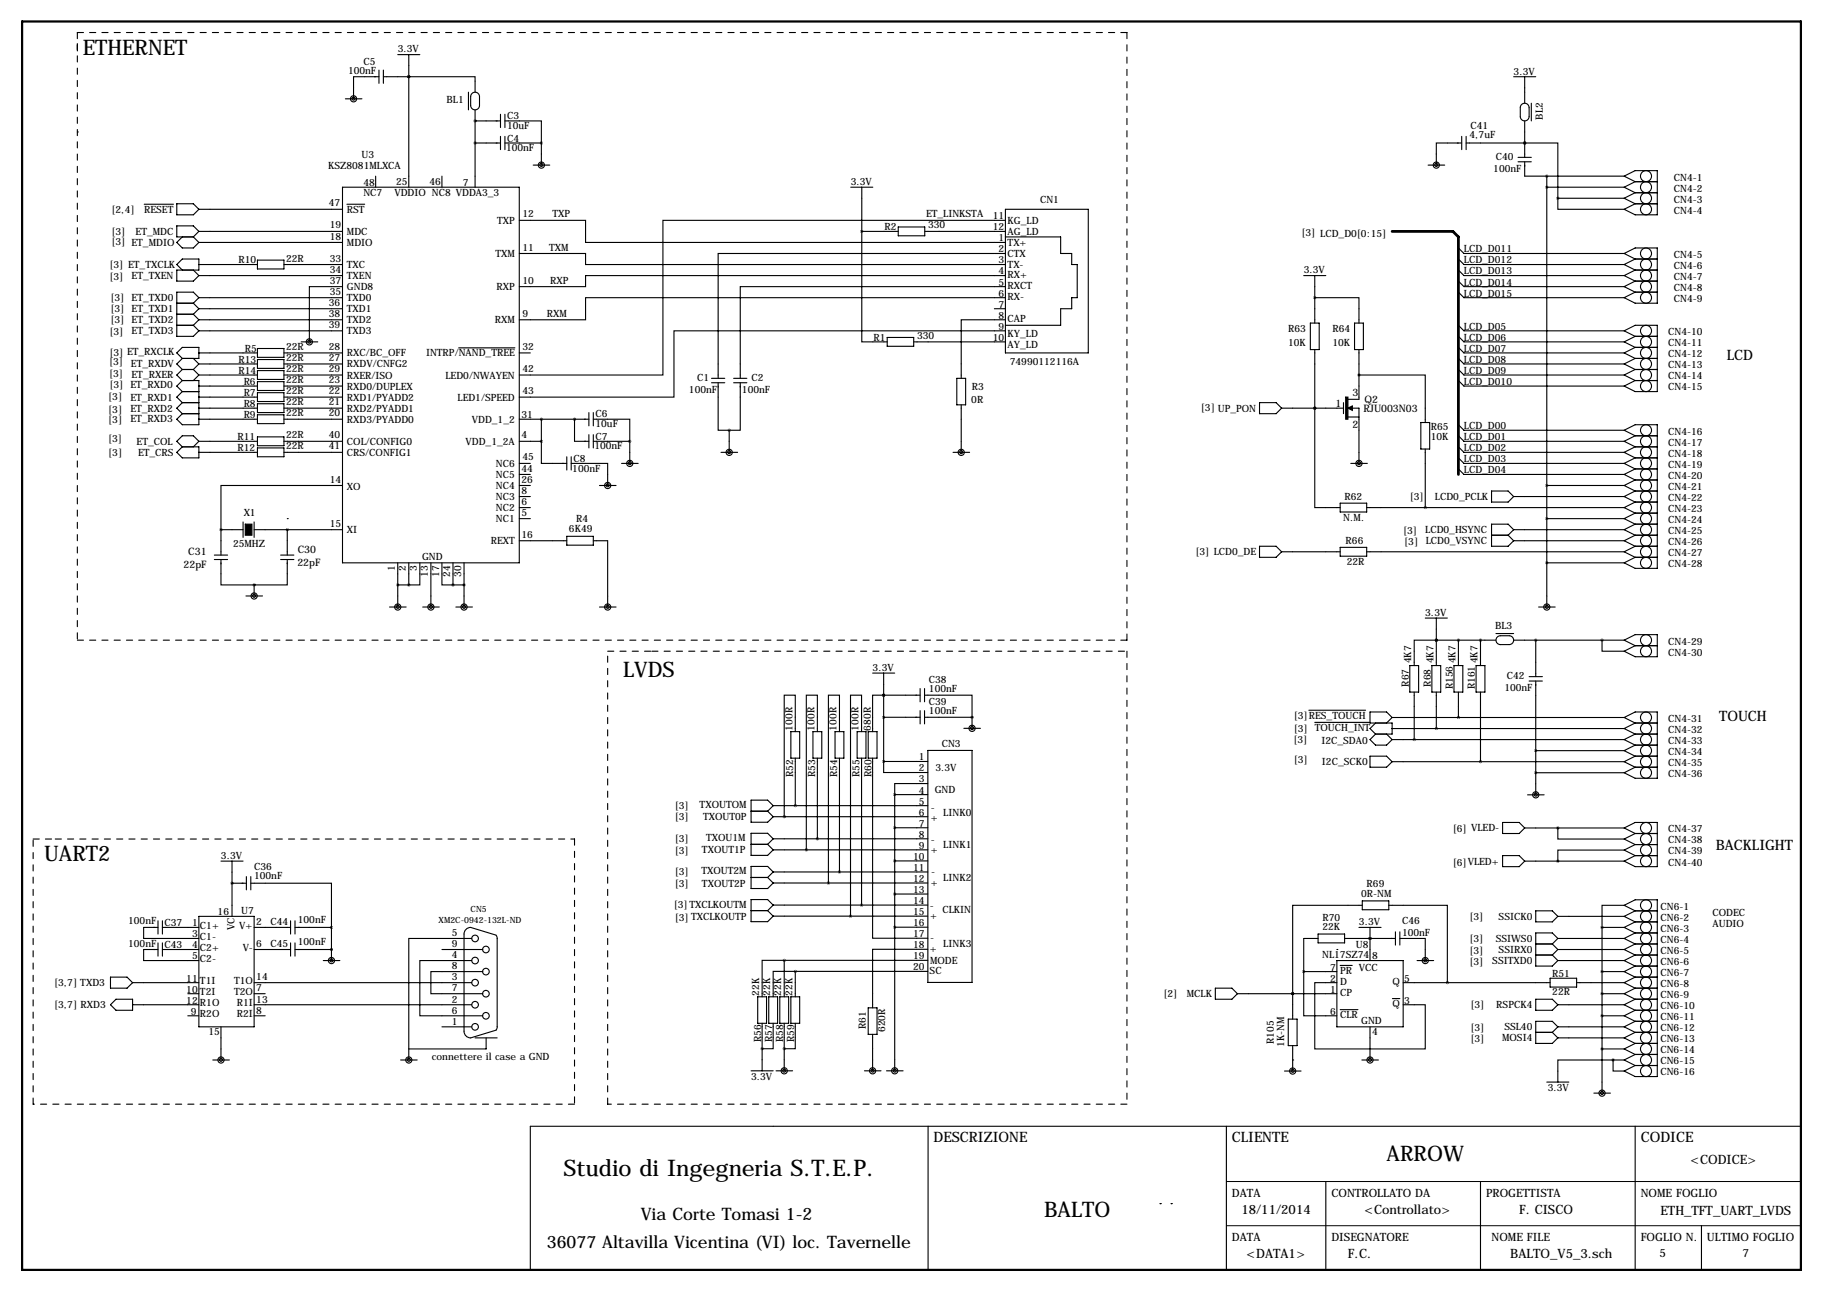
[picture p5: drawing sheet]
<svg xmlns="http://www.w3.org/2000/svg" width="419mm" height="297mm" viewBox="0 0 419 297" stroke-linecap="round" stroke-linejoin="round" font-family="sans-serif">
<g fill="none" stroke="#000" stroke-width=".25">
<path d="M87.1 17.6h-5.8v5.1M87.1 16.1v3.1M88.1 16.1v3.1M88.1 17.6h5.9M91.4 12.6h5.1M94 17.6h15.2v3.6M94 17.6h.1M94 12.6v30.4M348 17.6h5.1M350.5 17.6v6.1M17.8 30.3h.1M79.4 22.7h3.8"/>
<path d="M107.7 21.2v4.1M108.5 21.5a1.02 1.02 0 0 1 1.1-.2 1.02 1.02 0 0 1 .6 .9v2a1.02 1.02 0 0 1-1 1.1 1.02 1.02 0 0 1-1-1.1v-2zM109.2 27.8h.1M109.2 25.3v17.7M109.2 27.8h5.9M109.2 32.9h5.9M115.1 26.3v3M115.1 31.4v3M116.1 27.8h8.4v5.1M116.1 26.3v3M116.1 31.4v3M116.1 32.9h8.4"/>
<path d="M122.6 38h3.8M124.5 32.9v5.1M328.3 38h3.8M336 32.9h-5.8v5.1M336 31.4v3M337.1 32.9h13.4M337.1 31.4v3M349 36.2h3M349 37.2h3M349.8 24a1.02 1.02 0 0 1 1.1-.2 1.02 1.02 0 0 1 .6 1v2a1.02 1.02 0 0 1-1 1 1.02 1.02 0 0 1-1-1v-2zM350.5 32.9h7.6v12.7M350.5 32.9h.1"/>
<path d="M350.5 27.8v8.4M350.5 37.2v3.3h22.9M352 23.7v4.1M33.2 47h6.7M40.6 46.8h3.8l1.3 1.3-1.3 1.3h-3.8zM41.9 54.5l-1.3 1.2 1.3 1.3h2.5l1.3-1.3M44.4 54.5l1.3 1.2M45.7 55.7h33M45.7 53.2h33M45.7 48.1h33M45.7 53.2l-1.3-1.3h-3.8v2.6h3.8M45.7 53.2l-1.3 1.3"/>
<path d="M59.2 59.8h6.1v2h-6.1zM78.7 43h40.7v86.4h-40.7zM79.8 47h4M86.4 40.5v2.5M101.6 40.5v2.5M119.4 50.7h15.2v5h96.5M119.4 58.3h15.2v2.5h96.5M195.6 43h5.1M198.1 53.2v25.4h5.9M198.1 53.2h8.4M198.1 43v10.2M206.5 52.2h6.1v2h-6.1z"/>
<path d="M212.6 53.2h18.5M231.1 50.7h-78.7v35.5h-33M231.1 58.3h-66v28.7M231.1 48.1h19.1v33h-19.1zM231.1 54.5h12.7v3.8h2.6v2.5h1.2v7.6h-1.2v2.6h-2.6v3.8h-12.7M335.3 57l1.2 1.3h36.9M335.3 59.5l1.2 1.3h36.9M355.6 43h17.8M355.6 40.5v99.1M358.1 45.6v2.5h15.3M358.1 45.6h15.3M373.4 40.5l2.5-1.3h5.1v10.2h-5.1l-2.5-1.3"/>
<path d="M373.4 40.5l2.5 1.3M373.4 58.3l2.5-1.3h5.1v12.7h-5.1l-2.5-1.3M373.4 43l2.5 1.3M373.4 45.6l2.5 1.2M373.4 58.3l2.5 1.2M375.9 41.8h5.1M375.9 41.8l-2.5 1.2M375.9 44.3h5.1M375.9 44.3l-2.5 1.3M375.9 46.8h5.1M375.9 46.8l-2.5 1.3M375.9 59.5h5.1"/>
<path d="M375.9 59.5l-2.5 1.3M40.6 74.8h3.8M40.6 69.7h3.8M40.6 72.2h3.8M41.9 62.1l-1.3-1.3 1.3-1.3h3.8v2.6h-5.1v2.5h3.8l1.3-1.2M44.4 69.7l1.3 1.3M44.4 72.2l1.3 1.3M44.4 74.8l1.3 1.3M44.4 62.1l1.3 1.3M45.7 68.4h33M45.7 71h33M45.7 73.5h33"/>
<path d="M45.7 76.1h33M45.7 63.4h33M45.7 60.8h13.5M45.7 68.4l-1.3-1.2h-3.8v10.1h3.8l1.3-1.2M45.7 68.4l-1.3 1.3M45.7 71l-1.3 1.2M45.7 73.5l-1.3 1.3M65.3 60.8h13.4M69.2 78.6h3.9M78.7 65.9h-7.6v12.7M105.4 80h13M204 77.6h6.1v2h-6.1z"/>
<path d="M210.1 78.6h21M228.6 71h2.5M231.1 73.5h-10.1v13.5M231.1 65.9h-60.9v21.1M231.1 63.4h-96.5v2.5h-15.2M231.1 68.4h-96.5v5.1h-15.2M231.1 76.1h-76.2v15.2h-35.5M299.7 63.4h5.1M301.2 74.3h2.1v6.1h-2.1zM302.3 68.4h10.1v5.9M302.3 63.4v10.9M311.4 74.3h2v6.1h-2z"/>
<path d="M335.3 64.6l1.2 1.3h36.9M335.3 79.9l1.2 1.2h36.9M335.3 67.2l1.2 1.2h36.9M335.3 74.8l1.2 1.3h36.9M335.3 62.1l1.2 1.3h36.9M335.3 77.3l1.2 1.3h36.9M373.4 76.1l2.5-1.3h5.1v15.2h-5.1l-2.5-1.2M373.4 60.8l2.5 1.3M373.4 63.4l2.5 1.2M373.4 65.9l2.5 1.3M373.4 76.1l2.5 1.2M373.4 78.6l2.5 1.3"/>
<path d="M375.9 62.1h5.1M375.9 62.1l-2.5 1.3M375.9 64.6h5.1M375.9 64.6l-2.5 1.3M375.9 67.2h5.1M375.9 67.2l-2.5 1.2M375.9 77.3h5.1M375.9 77.3l-2.5 1.3M375.9 79.9h5.1M375.9 79.9l-2.5 1.2M40.6 81.1l1.3-1.2h3.8v2.5h-3.8zM41.9 84.9h2.5"/>
<path d="M41.9 87.5h3.8v10.1h-3.8l-1.3-1.2 1.3-1.3M41.9 90h3.8M41.9 87.5l-1.3 1.3 1.3 1.2M41.9 90l-1.3 1.3 1.3 1.3M41.9 92.6h3.8M41.9 92.6l-1.3 1.2 1.3 1.3M41.9 95.1h3.8M41.9 82.4l-1.3 1.3 1.3 1.2M41.9 84.9l-1.3 1.3 1.3 1.3M44.4 82.4l1.3 1.3M44.4 84.9l1.3 1.3M45.7 86.2h13.5"/>
<path d="M45.7 81.1h13.5M45.7 91.3h13.5M45.7 88.8h13.5M45.7 83.7h13.5M45.7 96.4h13.5M45.7 93.8h13.5M45.7 83.7l-1.3 1.2M45.7 86.2l-1.3 1.3M59.2 80.1h6.1v2.1h-6.1zM59.2 82.7h6.1v2h-6.1zM59.2 85.2h6.1v2h-6.1zM59.2 87.7h6.1v2.1h-6.1z"/>
<path d="M59.2 90.3h6.1v2h-6.1zM59.2 92.8h6.1v2.1h-6.1zM59.2 95.4h6.1v2h-6.1zM65.3 86.2h13.4M65.3 81.1h13.4M65.3 91.3h13.4M65.3 88.8h13.4M65.3 83.7h13.4M65.3 96.4h13.4M65.3 93.8h13.4M119.4 81.1h2.5M119.4 96.4h16"/>
<path d="M124.5 96.4v5.1M132.1 96.4h.1M132.1 96.4v5.1h3.3M135.4 94.9v3M135.4 99.9v3.1M136.4 96.4h8.4v5.1M136.4 94.9v3M136.4 99.9v3.1M163.6 87h3M163.6 88h3M165.1 88v10.9h2.5M167.6 98.9v5.1"/>
<path d="M168.7 87h3M168.7 88h3M170.2 88v10.9h-2.6M220 87h2v6.1h-2zM221 93.1v10.9M289.6 92.6h3.8l1.2 1.2-1.2 1.3h-3.8zM294.6 93.8h14.3M302.3 93.8h.1M302.3 93.8v22.9h5.8M302.3 80.4v13.4M308.9 92.6v2.5M309.9 93.8h2.5v12.7"/>
<path d="M309.9 95.9h2.5M312.4 86.2h15.3v10.9M312.4 80.4v11.4h-2.5M326.6 97.1h2.1v6.1h-2.1zM335.3 84.9l1.2 1.3h36.9M335.3 87.5l1.2 1.3h36.9M335.3 82.4l1.2 1.3h36.9M335.3 97.6l1.2 1.3h36.9M373.4 98.9l2.5-1.3h5.1v33.1h-5.1l-2.5-1.3M373.4 81.1l2.5 1.3M373.4 83.7l2.5 1.2M373.4 86.2l2.5 1.3"/>
<path d="M373.4 98.9l2.5 1.3M375.9 82.4h5.1M375.9 82.4l-2.5 1.3M375.9 84.9h5.1M375.9 84.9l-2.5 1.3M375.9 87.5h5.1M375.9 87.5l-2.5 1.3M40.6 104l1.3-1.3h3.8v2.6h-3.8zM45.7 104h13.5M45.7 101.5h13.5M45.7 101.5l-1.3-1.3h-2.5l-1.3 1.3 1.3 1.2M45.7 101.5l-1.3 1.2"/>
<path d="M59.2 100.4h6.1v2.1h-6.1zM59.2 103h6.1v2h-6.1zM65.3 104h13.4M65.3 101.5h13.4M66 119.2h.1M78.7 111.6h-27.9v10.2M119.4 111.6h2.5M119.4 109.1h2.5M119.4 101.5h5.1M119.4 106.5h2.5M119.4 114.2h2.5M119.4 116.7h2.5"/>
<path d="M119.4 119.2h2.5M124.5 101.5v5h5.8M130.3 105v3.1M131.3 106.5h8.4v5.1M131.3 105v3.1M136.4 101.5h8.4M137.8 111.6h3.8M142.9 106.5h3.8M144.8 101.5v5M165.8 104h3.8M219.1 104h3.8M308.1 115.7h6.1v2h-6.1z"/>
<path d="M310.5 106.5h3.9M314.2 116.7h59.2M327.7 103.2v13.5M335.3 102.7l1.2 1.3h36.9M335.3 107.8l1.2 1.3h36.9M335.3 100.2l1.2 1.3h36.9M335.3 105.3l1.2 1.2h36.9M342.9 112.9h3.8l1.3 1.3-1.3 1.2h-3.8zM348 114.2h25.4M355.6 111.6h17.8M355.6 119.2h17.8M373.4 101.5l2.5 1.2"/>
<path d="M373.4 104l2.5 1.3M373.4 106.5l2.5 1.3M373.4 109.1l2.5 1.2M373.4 111.6l2.5 1.3M373.4 114.2l2.5 1.2M373.4 116.7l2.5 1.3M373.4 119.2l2.5 1.3M375.9 100.2h5.1M375.9 100.2l-2.5 1.3M375.9 102.7h5.1M375.9 102.7l-2.5 1.3M375.9 105.3h5.1"/>
<path d="M375.9 105.3l-2.5 1.2M375.9 107.8h5.1M375.9 107.8l-2.5 1.3M375.9 110.3h5.1M375.9 110.3l-2.5 1.3M375.9 112.9h5.1M375.9 112.9l-2.5 1.3M375.9 115.4h5.1M375.9 115.4l-2.5 1.3M375.9 118h5.1M375.9 118l-2.5 1.2M49.3 127.6h3"/>
<path d="M49.3 128.6h3M50.8 128.6v5.9h7.6M50.8 121.8h5.1M50.8 121.8v5.8M55.9 120v3.6M56.5 137h3.9M58.4 134.5h.1M58.4 121.8h20.3M58.4 120v3.6M58.4 134.5v2.5M64.5 127.6h3.1M64.5 128.6h3.1"/>
<path d="M66 128.6v5.9h-7.6M66 121.8v5.8M89.6 139.6h3.8M91.4 129.4v10.2M91.4 134.5h2.6M94 129.4v5.1M96.5 129.4v5.1h-2.5M97.2 139.6h3.8M99.1 129.4v10.2M101.6 129.4v5.1h2.5M104.1 129.4v5.1M104.1 134.5h2.6"/>
<path d="M104.8 139.6h3.8M106.7 129.4v10.2M119.4 124.3h10.9M130.3 123.3h6.1v2h-6.1zM136.4 124.3h3.3v15.3M137.8 139.6h3.8M289.6 125.6h3.8l1.2 1.3-1.2 1.2h-3.8zM294.6 126.9h13.5M308.1 125.8h6.1v2.1h-6.1zM314.2 126.9h59.2M342.9 123h3.8M346.7 123l1.3 1.3"/>
<path d="M348 121.8h25.4M348 124.3h25.4M348 121.8l-1.3-1.3h-3.8v5.1h3.8l1.3-1.3M348 121.8l-1.3 1.2M353.7 139.6h3.8M355.6 129.4h17.8M373.4 121.8l2.5 1.2M373.4 124.3l2.5 1.3M373.4 126.9l2.5 1.2M375.9 120.5h5.1M375.9 120.5l-2.5 1.3M375.9 123h5.1"/>
<path d="M375.9 123l-2.5 1.3M375.9 125.6h5.1M375.9 125.6l-2.5 1.3M375.9 128.1h5.1M375.9 128.1l-2.5 1.3M200.6 154.7h5.1M203.1 159.8h-2.5v8.4M203.1 159.8h.1M203.1 159.8h8.4M203.1 154.7v20.4M211.5 158.3v3.1M212.5 159.8h11v5.1"/>
<path d="M212.5 158.3v3.1M324.1 153h2v6.1h-2zM325.1 159.1v10.9M327.7 142.1h5M329.2 153h2v6.1h-2zM330.2 147.2h-5.1v5.8M330.2 147.2h.1M330.2 147.2h13.7M330.2 142.1v10.9M330.2 159.1v8.4M334.3 153h2v6.1h-2zM335.3 147.2v5.8"/>
<path d="M335.3 159.1v5.9M339.3 153h2.1v6.1h-2.1zM340.4 147.2v5.8M340.4 159.1v16M343.9 145.7h4.1M344.2 146.5l.7-.3h2.1a1.02 1.02 0 0 1 1 1 1.02 1.02 0 0 1-1 1h-2.1a1.02 1.02 0 0 1-.9-.6 1.02 1.02 0 0 1 .2-1.1zM348 147.2h25.4M351.5 155.6h3.1M351.5 156.6h3.1M353.1 147.2v8.4M353.1 156.6v26.1M368.3 147.2v2.5h5.1"/>
<path d="M373.4 147.2l2.5-1.3h5.1v5.1h-5.1l-2.5-1.3M373.4 147.2l2.5 1.2M375.9 148.4h5.1M375.9 148.4l-2.5 1.3M181.8 168.2h2v6.1h-2zM182.8 168.2v-8.4h-2.5v28M182.8 174.3v10.9M186.9 168.2h2v6.1h-2zM187.9 168.2v-8.4h-2.5v35.6M187.9 174.3v18.5M192 168.2h2v6.1h-2zM193 168.2v-8.4h-2.6v43.2"/>
<path d="M193 174.3v26.2M197.1 168.2h2v6.1h-2zM198.1 168.2v-8.4h-2.6v50.8M198.1 174.3v33.8M199.6 168.2h2v6.1h-2zM200.6 174.3v41.4h12.7M203.1 175.1v2.5h10.2M203.1 175.1h10.2M203.1 164.9h8.4M211.5 163.4v3M212.5 163.4v3M212.5 164.9h11"/>
<path d="M213.3 172.5h10.2v53.4h-10.2zM221.6 167.4h3.8M223.5 164.9h.1M223.5 164.9v2.5M300.9 163.3h13M302.3 166.1h12.7M315 173.8h3.8l1.2 1.3-1.2 1.3h-3.8zM316.2 168.8l-1.2 1.2 1.2 1.3h2.6l1.2-1.3M316.2 166.2l-1.2 1.3 1.2 1.3M318.8 168.8l1.2 1.2M320 165l-1.2-1.3h-3.8v2.5h5v2.6h-3.8M320 165h53.4"/>
<path d="M320 165l-1.2 1.2M320 167.5h53.4M320 170h53.4M320 175.1h53.4M353.1 172.6h20.3M353.1 177.7h20.3M373.4 165l2.5-1.3h5.1v15.2h-5.1l-2.5-1.2M373.4 165l2.5 1.2M373.4 167.5l2.5 1.3M373.4 170l2.5 1.3M373.4 172.6l2.5 1.2M373.4 175.1l2.5 1.3"/>
<path d="M375.9 176.4h5.1M375.9 176.4l-2.5 1.3M375.9 166.2h5.1M375.9 166.2l-2.5 1.3M375.9 168.8h5.1M375.9 168.8l-2.5 1.2M375.9 171.3h5.1M375.9 171.3l-2.5 1.3M375.9 173.8h5.1M375.9 173.8l-2.5 1.3M50.8 198h5.1M53.3 198v12.7"/>
<path d="M172.7 186.5h3.8M172.7 194.1h3.8M176.5 186.5l1.2 1.3M176.5 194.1l1.2 1.3M177.7 185.2h35.6M177.7 187.8h35.6M177.7 192.8h35.6M177.7 195.4h35.6M177.7 185.2l-1.2 1.3M177.7 185.2l-1.2-1.2h-3.8v5h3.8l1.2-1.2M177.7 192.8l-1.2-1.2h-3.8v5.1h3.8l1.2-1.3M177.7 192.8l-1.2 1.3"/>
<path d="M180.3 187.8h.1M205.7 182.7h7.6M205.7 190.3h7.6M205.7 197.9h7.6M205.7 182.7v63.5M213.3 180.1h-7.6v2.6M345.4 189.1h3.8l1.3 1.3-1.3 1.2h-3.8zM345.4 196.7h3.8l1.3 1.3-1.3 1.2h-3.8zM350.5 190.4h22.9M350.5 198h22.9M351.2 182.7h3.8M358.1 190.4v2.5h15.3"/>
<path d="M373.4 195.4h-15.3v2.6M373.4 190.4l2.5-1.3h5.1v10.1h-5.1l-2.5-1.2M373.4 190.4l2.5 1.2M373.4 192.9l2.5 1.3M373.4 195.4l2.5 1.3M375.9 191.6h5.1M375.9 191.6l-2.5 1.3M375.9 194.2h5.1M375.9 194.2l-2.5 1.2M375.9 196.7h5.1M375.9 196.7l-2.5 1.3M36.3 213.2h-3.3v2.6h12.7"/>
<path d="M36.3 218.3h-3.3v2.5h12.7M36.3 211.7v3M36.3 216.8v3M37.3 213.2h8.4M37.3 218.3h8.4M37.3 211.7v3M37.3 216.8v3M45.7 210.7h12.7v25.4h-12.7zM53.3 203.1h.1M53.3 203.1h3.3M56.6 201.5v3.1M57.7 203.1h18.5v10.1"/>
<path d="M57.7 201.5v3.1M58.4 213.2h8.4M58.4 218.3h8.4M66.8 211.7v3M66.8 216.8v3M67.8 213.2h8.4M67.8 218.3h8.4M67.8 211.7v3M67.8 216.8v3M76.2 218.3h.1M76.2 213.2v7.6M101.6 218.3h9.4"/>
<path d="M108.5 215.8h-14.5v25.4M172.7 201.7h3.8M172.7 209.4h3.8M176.5 201.7l1.2 1.3M176.5 209.4l1.2 1.2M177.7 200.5h35.6M177.7 203h35.6M177.7 208.1h35.6M177.7 210.6h35.6M177.7 200.5l-1.2-1.3h-3.8v5.1h3.8l1.2-1.3M177.7 208.1l-1.2-1.3h-3.8v5.1h3.8l1.2-1.3M177.7 200.5l-1.2 1.2"/>
<path d="M177.7 208.1l-1.2 1.3M205.7 205.5h7.6M205.7 213.2h7.6M213.3 218.2h-12.7v13.5M303 215.8h-3.3v7.6M303 214.7h6.1v2.1h-6.1zM307.3 218.3h.1M309.1 215.8h11.7M312.4 213.2h5.1M313.2 208.1h-16v20.4M313.2 207.1h6.1v2.1h-6.1zM315 215.8h.1"/>
<path d="M315 213.2v7.6M319.3 208.1h13.4v17.8M320.8 214.2v3.1M321.8 215.8h5.9v5M321.8 214.2v3.1M353.1 209.4h3.8l1.2 1.3-1.2 1.2h-3.8zM353.1 217h3.8M353.1 219.6h3.8M356.9 217l1.2 1.3M356.9 219.6l1.2 1.2M358.1 215.8l-1.2-1.3h-3.8v7.6h3.8l1.2-1.3M358.1 210.7h15.3"/>
<path d="M358.1 215.8h15.3M358.1 218.3h15.3M358.1 215.8l-1.2 1.2M358.1 218.3l-1.2 1.3M368.3 213.2h5.1M368.3 213.2v38.1M373.4 208.1h-5.1v5.1M373.4 208.1l2.5-1.2h5.1v40.6h-5.1l-2.5-1.3M373.4 208.1l2.5 1.3M373.4 210.7l2.5 1.2M373.4 213.2l2.5 1.3M373.4 215.8l2.5 1.2"/>
<path d="M373.4 218.3l2.5 1.3M375.9 209.4h5.1M375.9 209.4l-2.5 1.3M375.9 211.9h5.1M375.9 211.9l-2.5 1.3M375.9 214.5h5.1M375.9 214.5l-2.5 1.3M375.9 217h5.1M375.9 217l-2.5 1.3M375.9 219.6h5.1M375.9 219.6l-2.5 1.2M25.4 224.6h3.8l1.3 1.3-1.3 1.3h-3.8z"/>
<path d="M26.7 229.7h3.8v2.6h-3.8l-1.3-1.3zM30.5 225.9h15.2M30.5 231h15.2M43.2 228.5h2.5M43.2 233.5h2.5M50.8 236.1v7.6M58.4 225.9h50.1M58.4 228.5h2.6M58.4 231h50.1M58.4 233.5h2.6M74.3 220.8h3.8M101.6 236.1h6.9"/>
<path d="M108.5 220.8h-12v12.7h14.5M109.2 238.6h5.1M111 223.4h-11.9v5.1h11.9M111.8 238.6v2.6h-17.8M114.3 236.1l-.3 .7-5.8 1.8a1.52 1.52 0 0 1-1.5-1.5v-22.4a1.52 1.52 0 0 1 1.5-1.5l5.8 1.8 .3 .5v20.6M174.2 229.2h2v6.1h-2zM175.2 235.3v10.9M176.7 229.2h2.1v6.1h-2.1zM177.7 235.3v5.8h-2.5M179.3 229.2h2v6.1h-2zM180.3 220.8h-5.1v8.4M180.3 220.8h33"/>
<path d="M180.3 220.8v8.4M180.3 235.3v10.9M181.8 229.2h2v6.1h-2zM182.8 223.3h-5.1v5.9M182.8 235.3v5.8h-2.5M182.8 223.3h30.5M182.8 223.3v5.9M199.6 231.7h2v6.1h-2zM200.6 237.8v8.4M279.4 227.2h3.8l1.3 1.3-1.3 1.2h-3.8zM284.5 228.5h22.8M296.2 234.3h2v6.1h-2z"/>
<path d="M297.2 228.5h.1M297.2 228.5v5.8M299.7 223.4v10.1h7.6M299.7 223.4h7.6M307.3 225.9h-5v15.3h25.4v-10.2h-5.1M307.3 220.8h15.3v15.3h-15.3zM308.1 222h2.8M308.1 232.1h4.1M315 236.1v7.6M320.1 229.6h1.7M322.6 225.9h33.8M325.8 220.8h3.8"/>
<path d="M353.1 229.7h3.8l1.2 1.3-1.2 1.3h-3.8zM353.1 237.3h3.8M356.4 224.9h6.1v2h-6.1zM356.9 237.3l1.2 1.3M358.1 238.6h15.3M358.1 220.8h15.3M358.1 236.1l-1.2-1.3h-3.8v5.1h3.8l1.2-1.3M358.1 236.1h15.3M358.1 231h15.3M358.1 236.1l-1.2 1.2M362.5 225.9h10.9M368.3 228.5h5.1"/>
<path d="M368.3 233.5h5.1M368.3 223.4h5.1M373.4 220.8l2.5 1.3M373.4 223.4l2.5 1.2M373.4 225.9l2.5 1.3M373.4 228.5l2.5 1.2M373.4 231l2.5 1.3M373.4 233.5l2.5 1.3M373.4 236.1l2.5 1.2M373.4 238.6l2.5 1.3M375.9 222.1h5.1M375.9 222.1l-2.5 1.3"/>
<path d="M375.9 224.6h5.1M375.9 224.6l-2.5 1.3M375.9 227.2h5.1M375.9 227.2l-2.5 1.3M375.9 229.7h5.1M375.9 229.7l-2.5 1.3M375.9 232.3h5.1M375.9 232.3l-2.5 1.2M375.9 234.8h5.1M375.9 234.8l-2.5 1.3M375.9 237.3h5.1M375.9 237.3l-2.5 1.3"/>
<path d="M375.9 239.9h5.1M375.9 239.9l-2.5 1.3M48.9 243.7h3.8M92.1 243.7h3.8M94 241.2v2.5M172.7 246.2h5M178.4 246.2h3.8M198.7 246.2h3.8M203.8 246.2h3.8M213.4 258.9v33.1M281.9 258.9v33.1M295.3 246.2h3.8"/>
<path d="M297.2 243.7h.1M297.2 240.4v5.8M313.1 243.7h3.8M355.6 248.8h5.1M366.4 251.3h3.8M368.3 241.2h5.1M370.8 243.7h-12.7v5.1M370.8 243.7v2.5h2.6M370.8 243.7h2.6M373.4 241.2l2.5 1.2M373.4 243.7l2.5 1.3M375.9 258.9v33.1"/>
<path d="M375.9 242.4h5.1M375.9 242.4l-2.5 1.3M375.9 245h5.1M375.9 245l-2.5 1.2M414 258.9h-292.1v33.1M266.7 276.7h.1M269.2 276.7h.1M304.8 271.6v20.4M340.4 271.6v20.4M391.2 281.8v10.2"/>
<circle cx="81.3" cy="22.7" r=".71"/>
<circle cx="81.3" cy="22.7" r=".36"/>
<circle cx="124.5" cy="38" r=".71"/>
<circle cx="124.5" cy="37.9" r=".36"/>
<circle cx="330.2" cy="38" r=".71"/>
<circle cx="330.2" cy="37.9" r=".36"/>
<circle cx="378.4" cy="45.6" r="1.27"/>
<circle cx="378.4" cy="58.3" r="1.27"/>
<circle cx="378.4" cy="48.1" r="1.27"/>
<circle cx="378.4" cy="40.5" r="1.27"/>
<circle cx="378.4" cy="43" r="1.27"/>
<circle cx="71.1" cy="78.6" r=".71"/>
<circle cx="71.1" cy="78.5" r=".36"/>
<circle cx="378.4" cy="60.8" r="1.27"/>
<circle cx="378.4" cy="76.1" r="1.27"/>
<circle cx="378.4" cy="63.4" r="1.27"/>
<circle cx="378.4" cy="65.9" r="1.27"/>
<circle cx="378.4" cy="78.6" r="1.27"/>
<circle cx="378.4" cy="68.4" r="1.27"/>
<circle cx="378.4" cy="86.2" r="1.27"/>
<circle cx="378.4" cy="98.9" r="1.27"/>
<circle cx="378.4" cy="83.7" r="1.27"/>
<circle cx="378.4" cy="88.8" r="1.27"/>
<circle cx="378.4" cy="81.1" r="1.27"/>
<circle cx="139.7" cy="111.6" r=".71"/>
<circle cx="139.7" cy="111.6" r=".36"/>
<circle cx="144.8" cy="106.5" r=".71"/>
<circle cx="144.8" cy="106.5" r=".36"/>
<circle cx="167.6" cy="104" r=".71"/>
<circle cx="167.6" cy="103.9" r=".36"/>
<circle cx="221" cy="104" r=".71"/>
<circle cx="221" cy="103.9" r=".36"/>
<circle cx="312.4" cy="106.5" r=".71"/>
<circle cx="312.4" cy="106.5" r=".36"/>
<circle cx="378.4" cy="109.1" r="1.27"/>
<circle cx="378.4" cy="111.6" r="1.27"/>
<circle cx="378.4" cy="119.2" r="1.27"/>
<circle cx="378.4" cy="114.2" r="1.27"/>
<circle cx="378.4" cy="104" r="1.27"/>
<circle cx="378.4" cy="101.5" r="1.27"/>
<circle cx="378.4" cy="116.7" r="1.27"/>
<circle cx="378.4" cy="106.5" r="1.27"/>
<circle cx="58.4" cy="137" r=".71"/>
<circle cx="58.4" cy="137" r=".36"/>
<circle cx="91.4" cy="139.6" r=".71"/>
<circle cx="91.4" cy="139.5" r=".36"/>
<circle cx="99.1" cy="139.6" r=".71"/>
<circle cx="99.1" cy="139.5" r=".36"/>
<circle cx="106.7" cy="139.6" r=".71"/>
<circle cx="106.7" cy="139.5" r=".36"/>
<circle cx="139.7" cy="139.6" r=".71"/>
<circle cx="139.7" cy="139.5" r=".36"/>
<circle cx="355.6" cy="139.6" r=".71"/>
<circle cx="355.6" cy="139.5" r=".36"/>
<circle cx="378.4" cy="126.9" r="1.27"/>
<circle cx="378.4" cy="124.3" r="1.27"/>
<circle cx="378.4" cy="121.8" r="1.27"/>
<circle cx="378.4" cy="129.4" r="1.27"/>
<circle cx="378.4" cy="149.7" r="1.27"/>
<circle cx="378.4" cy="147.2" r="1.27"/>
<circle cx="223.5" cy="167.4" r=".71"/>
<circle cx="223.5" cy="167.4" r=".36"/>
<circle cx="378.4" cy="177.7" r="1.27"/>
<circle cx="378.4" cy="165" r="1.27"/>
<circle cx="378.4" cy="170" r="1.27"/>
<circle cx="378.4" cy="175.1" r="1.27"/>
<circle cx="378.4" cy="172.6" r="1.27"/>
<circle cx="378.4" cy="167.5" r="1.27"/>
<circle cx="353.1" cy="182.7" r=".36"/>
<circle cx="353.1" cy="182.7" r=".71"/>
<circle cx="378.4" cy="190.4" r="1.27"/>
<circle cx="378.4" cy="195.4" r="1.27"/>
<circle cx="378.4" cy="198" r="1.27"/>
<circle cx="378.4" cy="192.9" r="1.27"/>
<circle cx="109.2" cy="215.8" r=".76"/>
<circle cx="111.7" cy="218.3" r=".76"/>
<circle cx="378.4" cy="208.1" r="1.27"/>
<circle cx="378.4" cy="215.8" r="1.27"/>
<circle cx="378.4" cy="218.3" r="1.27"/>
<circle cx="378.4" cy="210.7" r="1.27"/>
<circle cx="378.4" cy="213.2" r="1.27"/>
<circle cx="76.2" cy="220.8" r=".71"/>
<circle cx="76.2" cy="220.8" r=".36"/>
<circle cx="109.2" cy="231" r=".76"/>
<circle cx="109.2" cy="220.8" r=".76"/>
<circle cx="109.2" cy="236.1" r=".76"/>
<circle cx="109.2" cy="225.9" r=".76"/>
<circle cx="111.7" cy="233.5" r=".76"/>
<circle cx="111.7" cy="223.4" r=".76"/>
<circle cx="111.7" cy="228.5" r=".76"/>
<circle cx="327.7" cy="220.8" r=".71"/>
<circle cx="327.7" cy="220.8" r=".36"/>
<circle cx="378.4" cy="220.8" r="1.27"/>
<circle cx="378.4" cy="233.5" r="1.27"/>
<circle cx="378.4" cy="228.5" r="1.27"/>
<circle cx="378.4" cy="231" r="1.27"/>
<circle cx="378.4" cy="223.4" r="1.27"/>
<circle cx="378.4" cy="236.1" r="1.27"/>
<circle cx="378.4" cy="238.6" r="1.27"/>
<circle cx="378.4" cy="225.9" r="1.27"/>
<circle cx="50.8" cy="243.7" r=".71"/>
<circle cx="50.8" cy="243.6" r=".36"/>
<circle cx="94" cy="243.7" r=".71"/>
<circle cx="94" cy="243.6" r=".36"/>
<circle cx="180.3" cy="246.2" r=".71"/>
<circle cx="180.3" cy="246.1" r=".36"/>
<circle cx="200.6" cy="246.2" r=".71"/>
<circle cx="200.6" cy="246.1" r=".36"/>
<circle cx="205.7" cy="246.2" r=".71"/>
<circle cx="205.7" cy="246.1" r=".36"/>
<circle cx="297.2" cy="246.2" r=".71"/>
<circle cx="297.2" cy="246.2" r=".36"/>
<circle cx="315" cy="243.7" r=".71"/>
<circle cx="315" cy="243.6" r=".36"/>
<circle cx="368.3" cy="251.3" r=".71"/>
<circle cx="368.3" cy="251.3" r=".36"/>
<circle cx="378.4" cy="246.2" r="1.27"/>
<circle cx="378.4" cy="241.2" r="1.27"/>
<circle cx="378.4" cy="243.7" r="1.27"/>
</g>
<path d="M281.9 271.6h132.1M281.9 281.8h132.1" fill="none" stroke="#000" stroke-width=".23"/>
<path d="M5.1 4.9h408.9v287.1h-408.9z" fill="none" stroke="#000" stroke-width=".51"/>
<g fill="none" stroke="#000" stroke-width=".25" stroke-dasharray="1.4 1.4">
<path d="M17.8 10v137.2M17.8 7.5v5.1M259.1 7.5h-241.3M17.8 147.2h241.3M139.7 149.7h10.2M149.9 149.7h109.2M259.1 149.7v104.2M259.1 147.2v-139.7M7.6 192.9h5.1M12.7 192.9h119.4M132.1 192.9v61M7.6 253.9v-61"/>
<path d="M132.1 253.9h-124.5M139.7 253.9v-104.2M259.1 253.9h-119.4"/>
</g>
<path d="M309.4 91.3h.5v5.1h-.5zM309.9 93.8l1-.5v1zM56.4 120.5h1.5v2.5h-1.5z" fill="#000" stroke="#000" stroke-width=".25"/>
<path d="M167.6 98.9a.05 .05 0 0 0 .1 0 .05 .05 0 0 0-.1 0zM91.4 134.5a.05 .05 0 0 0 .1 0 .05 .05 0 0 0-.1 0zM104.1 134.5a.05 .05 0 0 0 .1 0 .05 .05 0 0 0-.1 0zM124.4 32.9a.05 .05 0 0 0 .1 0 .05 .05 0 0 0-.1 0zM124.4 96.4a.05 .05 0 0 0 .1 0 .05 .05 0 0 0-.1 0zM124.4 101.5a.05 .05 0 0 0 .1 0 .05 .05 0 0 0-.1 0zM182.8 185.2a.05 .05 0 0 0 .1 0 .05 .05 0 0 0-.1 0zM185.3 195.4a.05 .05 0 0 0 .1 0 .05 .05 0 0 0-.1 0zM190.4 203a.05 .05 0 0 0 .1 0 .05 .05 0 0 0-.1 0zM198 208.1a.05 .05 0 0 0 .1 0 .05 .05 0 0 0-.1 0zM195.5 210.6a.05 .05 0 0 0 .1 0 .05 .05 0 0 0-.1 0zM203.1 175.1a.05 .05 0 0 0 .1 0 .05 .05 0 0 0-.1 0zM182.8 223.3a.05 .05 0 0 0 .1 0 .05 .05 0 0 0-.1 0zM203.1 159.8a.05 .05 0 0 0 .1 0 .05 .05 0 0 0-.1 0zM203.1 159.8a.05 .05 0 0 0 .1 0 .05 .05 0 0 0-.1 0zM203.1 164.9a.05 .05 0 0 0 .1 0 .05 .05 0 0 0-.1 0zM223.4 164.9a.05 .05 0 0 0 .1 0 .05 .05 0 0 0-.1 0zM302.2 93.8a.05 .05 0 0 0 .1 0 .05 .05 0 0 0-.1 0zM302.2 68.4a.05 .05 0 0 0 .1 0 .05 .05 0 0 0-.1 0zM358.1 45.6a.05 .05 0 0 0 .1 0 .05 .05 0 0 0-.1 0zM327.6 116.7a.05 .05 0 0 0 .1 0 .05 .05 0 0 0-.1 0zM302.2 93.8a.05 .05 0 0 0 .1 0 .05 .05 0 0 0-.1 0zM358.1 190.4a.05 .05 0 0 0 .1 0 .05 .05 0 0 0-.1 0zM358.1 198a.05 .05 0 0 0 .1 0 .05 .05 0 0 0-.1 0zM353 172.6a.05 .05 0 0 0 .1 0 .05 .05 0 0 0-.1 0zM353 177.7a.05 .05 0 0 0 .1 0 .05 .05 0 0 0-.1 0zM353 147.2a.05 .05 0 0 0 .1 0 .05 .05 0 0 0-.1 0zM53.3 203.1a.05 .05 0 0 0 .1 0 .05 .05 0 0 0-.1 0zM370.8 243.7a.05 .05 0 0 0 .1 0 .05 .05 0 0 0-.1 0zM314.9 215.8a.05 .05 0 0 0 .1 0 .05 .05 0 0 0-.1 0zM332.7 225.9a.05 .05 0 0 0 .1 0 .05 .05 0 0 0-.1 0zM314.9 215.8a.05 .05 0 0 0 .1 0 .05 .05 0 0 0-.1 0zM340.3 147.2a.05 .05 0 0 0 .1 0 .05 .05 0 0 0-.1 0zM340.3 175.1a.05 .05 0 0 0 .1 0 .05 .05 0 0 0-.1 0zM66 121.8a.05 .05 0 0 0 .1 0 .05 .05 0 0 0-.1 0z" fill="#000" stroke="#000" stroke-width=".63"/>
<path d="M320 53.2h14l1.3 1.3v54.6" fill="none" stroke="#000" stroke-width=".63"/>
<text font-size="5.3" x="129.5" y="270.4">Studio di Ingegneria S.T.E.P.</text>
<g font-size="4.9">
<text x="19" y="12.6">ETHERNET</text>
<text x="143.3" y="155.6">LVDS</text>
<text x="10.2" y="198">UART2</text>
<text x="318.8" y="267">ARROW</text>
<text x="240" y="279.7">BALTO</text>
</g>
<g font-size="4">
<text x="147.3" y="280.5">Via Corte Tomasi 1-2</text>
<text x="125.7" y="286.9">36077 Altavilla Vicentina (VI) loc. Tavernelle</text>
</g>
<g font-size="3.3">
<text x="397" y="82.7">LCD</text>
<text x="395.2" y="165.7">TOUCH</text>
<text x="394.5" y="195.4">BACKLIGHT</text>
<text x="214.6" y="262.6">DESCRIZIONE</text>
<text x="283.2" y="262.6">CLIENTE</text>
<text x="377.2" y="262.6">CODICE</text>
</g>
<g font-size="3">
<text x="388.6" y="267.6">&lt;CODICE&gt;</text>
<text x="285.4" y="279">18/11/2014</text>
<text x="313.7" y="279">&lt;Controllato&gt;</text>
<text x="349.2" y="279">F. CISCO</text>
<text x="381.8" y="279.3">ETH_TFT_UART_LVDS</text>
<text x="286.6" y="289.2">&lt;DATA1&gt;</text>
<text x="309.9" y="289.2">F.C.</text>
<text x="347.2" y="289.2">BALTO_V5_3.sch</text>
</g>
<g font-size="2.6">
<text x="283.2" y="275.1">DATA</text>
<text x="306.1" y="275.1">CONTROLLATO DA</text>
<text x="341.6" y="275.1">PROGETTISTA</text>
<text x="377.2" y="275.1">NOME FOGLIO</text>
<text x="283.2" y="285.3">DATA</text>
<text x="306.1" y="285.3">DISEGNATORE</text>
<text x="342.9" y="285.3">NOME FILE</text>
<text x="377.2" y="285.3">FOGLIO N.</text>
<text x="392.4" y="285.3">ULTIMO FOGLIO</text>
<text x="381.5" y="289.1">5</text>
<text x="400.6" y="289.1">7</text>
</g>
<g font-size="2.4">
<text x="307" y="93.6">1</text>
<text x="310.9" y="91">3</text>
<text x="313.4" y="94.7">RJU003N03</text>
<text x="313.7" y="92.6">Q2</text>
<text x="310.9" y="98.3">2</text>
<text x="42.2" y="130.7">22pF</text>
<text x="43.3" y="127.5">C31</text>
<text x="68.4" y="130.2">22pF</text>
<text x="68.4" y="127.3">C30</text>
</g>
<g font-size="2.3">
<text x="80" y="17">100nF</text>
<text x="83.6" y="14.8">C5</text>
<text x="91.4" y="12.1">3.3V</text>
<text x="348" y="17.1">3.3V</text>
<text x="102.7" y="23.6">BL1</text>
<text x="116.6" y="27.3">C3</text>
<text x="116.6" y="29.7">10uF</text>
<text x="338.1" y="29.6">C41</text>
<text x="354.7" y="27.5" transform="rotate(-90 354.7 27.5)">BL2</text>
<text x="116.3" y="34.7">100nF</text>
<text x="116.6" y="32.6">C4</text>
<text x="337.8" y="31.7">4,7uF</text>
<text x="75.4" y="38.8">KSZ8081MLXCA</text>
<text x="83.1" y="36.4">U3</text>
<text x="343.3" y="39.5">100nF</text>
<text x="343.9" y="36.8">C40</text>
<text x="384.8" y="41.5">CN4-1</text>
<text x="75.6" y="47.4">47</text>
<text x="83.5" y="45.1">NC7</text>
<text x="83.6" y="42.8">48</text>
<text x="90.7" y="45.1">VDDIO NC8 VDDA3_3</text>
<text x="91.1" y="42.5">25</text>
<text x="98.7" y="42.5">46</text>
<text x="106.4" y="42.8">7</text>
<text x="195.6" y="42.5">3.3V</text>
<text x="239.1" y="46.7">CN1</text>
<text x="384.8" y="44.1">CN4-2</text>
<text x="384.8" y="46.6">CN4-3</text>
<text x="25.7" y="48.9">[2,4]</text>
<text x="25.7" y="54">[3]</text>
<text x="33.2" y="48.9">RESET</text>
<text x="75.9" y="52.5">19</text>
<text x="79.8" y="48.9">RST</text>
<text x="114.3" y="51.5">TXP</text>
<text x="120.1" y="50">12</text>
<text x="127" y="50">TXP</text>
<text x="203.3" y="52.9">R2</text>
<text x="212.9" y="50">ET_LINKSTA</text>
<text x="213.4" y="52.5">330</text>
<text x="228.3" y="52.9">12</text>
<text x="228.3" y="50.4">11</text>
<text x="231.6" y="51.5">KG_LD</text>
<text x="384.8" y="49.1">CN4-4</text>
<text x="25.6" y="56.3">[3] ET_MDIO</text>
<text x="31.2" y="54">ET_MDC</text>
<text x="75.9" y="55.1">18</text>
<text x="79.8" y="56.5">MDIO</text>
<text x="79.8" y="54">MDC</text>
<text x="113.9" y="59.1">TXM</text>
<text x="120.1" y="57.6">11</text>
<text x="126.2" y="57.6">TXM</text>
<text x="229.6" y="58">2</text>
<text x="229.6" y="55.5">1</text>
<text x="231.6" y="59.1">CTX</text>
<text x="231.6" y="56.5">TX+</text>
<text x="231.6" y="54">AG_LD</text>
<text x="299.2" y="54.4">[3] LCD_D0[0:15]</text>
<text x="336.5" y="58">LCD_D011</text>
<text x="384.8" y="59.3">CN4-5</text>
<text x="25.1" y="61.6">[3] ET_TXCLK</text>
<text x="25.1" y="64.4">[3]</text>
<text x="30.3" y="64.2">ET_TXEN</text>
<text x="54.9" y="60.6">R10</text>
<text x="65.8" y="60.1">22R</text>
<text x="75.9" y="62.7">34</text>
<text x="75.9" y="65.2">37</text>
<text x="75.9" y="60.1">33</text>
<text x="79.8" y="64.2">TXEN</text>
<text x="79.8" y="61.6">TXC</text>
<text x="120.1" y="65.2">10</text>
<text x="126.5" y="65.2">RXP</text>
<text x="229.6" y="60.6">3</text>
<text x="229.6" y="63.1">4</text>
<text x="229.6" y="65.6">5</text>
<text x="231.6" y="61.6">TX-</text>
<text x="231.6" y="63.9">RX+</text>
<text x="299.7" y="62.9">3.3V</text>
<text x="336.5" y="60.6">LCD_D012</text>
<text x="336.5" y="63.1">LCD_D013</text>
<text x="336.5" y="65.6">LCD_D014</text>
<text x="384.8" y="61.8">CN4-6</text>
<text x="384.8" y="64.4">CN4-7</text>
<text x="25.4" y="69.2">[3]</text>
<text x="25.4" y="71.7">[3]</text>
<text x="30.3" y="69.2">ET_TXD0</text>
<text x="30.3" y="71.8">ET_TXD1</text>
<text x="75.6" y="70.3">36</text>
<text x="75.9" y="67.8">35</text>
<text x="79.8" y="69.2">TXD0</text>
<text x="79.8" y="71.8">TXD1</text>
<text x="79.8" y="66.7">GND8</text>
<text x="114.1" y="66.7">RXP</text>
<text x="229.6" y="68.2">6</text>
<text x="229.6" y="70.7">7</text>
<text x="231.6" y="66.5">RXCT</text>
<text x="231.6" y="69">RX-</text>
<text x="336.5" y="68.2">LCD_D015</text>
<text x="384.8" y="66.9">CN4-8</text>
<text x="384.8" y="69.5">CN4-9</text>
<text x="25.1" y="77.1">[3]</text>
<text x="25.4" y="74.3">[3]</text>
<text x="30.3" y="74.3">ET_TXD2</text>
<text x="30.3" y="76.9">ET_TXD3</text>
<text x="75.6" y="72.8">38</text>
<text x="75.6" y="75.4">39</text>
<text x="79.8" y="74.3">TXD2</text>
<text x="79.8" y="76.9">TXD3</text>
<text x="113.8" y="74.3">RXM</text>
<text x="120.1" y="72.8">9</text>
<text x="125.7" y="72.8">RXM</text>
<text x="210.8" y="77.9">330</text>
<text x="229.6" y="73.3">8</text>
<text x="229.6" y="75.8">9</text>
<text x="231.6" y="74.1">CAP</text>
<text x="231.6" y="77.4">KY_LD</text>
<text x="296.2" y="76.4">R63</text>
<text x="306.3" y="76.4">R64</text>
<text x="336.5" y="75.8">LCD_D05</text>
<text x="383.5" y="77.1">CN4-10</text>
<text x="25.1" y="81.9">[3] ET_RXCLK</text>
<text x="54.9" y="83.4">R13</text>
<text x="56.3" y="80.9">R5</text>
<text x="65.8" y="80.5">22R</text>
<text x="65.8" y="83">22R</text>
<text x="75.6" y="80.5">28</text>
<text x="75.6" y="83">27</text>
<text x="79.8" y="81.9">RXC/BC_OFF</text>
<text x="97.9" y="81.9">INTRP/NAND_TREE</text>
<text x="120.1" y="80.5">32</text>
<text x="200.8" y="78.3">R1</text>
<text x="228.3" y="78.3">10</text>
<text x="231.6" y="79.9">AY_LD</text>
<text x="232.2" y="83.9">74990112116A</text>
<text x="296.1" y="79.6">10K</text>
<text x="306.3" y="79.6">10K</text>
<text x="336.5" y="78.3">LCD_D06</text>
<text x="336.5" y="80.9">LCD_D07</text>
<text x="336.5" y="83.4">LCD_D08</text>
<text x="383.5" y="79.6">CN4-11</text>
<text x="383.5" y="82.2">CN4-12</text>
<text x="25.1" y="84">[3]</text>
<text x="25.1" y="86.6">[3]</text>
<text x="25.1" y="89.3">[3]</text>
<text x="30" y="89.3">ET_RXD0</text>
<text x="30.1" y="84.4">ET_RXDV</text>
<text x="30.2" y="87">ET_RXER</text>
<text x="54.9" y="86">R14</text>
<text x="56" y="88.5">R6</text>
<text x="65.8" y="88.1">22R</text>
<text x="65.8" y="85.5">22R</text>
<text x="75.6" y="88.1">23</text>
<text x="75.6" y="85.5">29</text>
<text x="79.8" y="89.6">RXD0/DUPLEX</text>
<text x="79.8" y="87">RXER/ISO</text>
<text x="79.8" y="84.5">RXDV/CNFG2</text>
<text x="102.4" y="87">LED0/NWAYEN</text>
<text x="120.1" y="85.5">42</text>
<text x="160.3" y="87.6">C1</text>
<text x="172.7" y="87.6">C2</text>
<text x="223.4" y="89.6">R3</text>
<text x="336.5" y="86">LCD_D09</text>
<text x="336.5" y="88.5">LCD_D010</text>
<text x="383.5" y="84.7">CN4-13</text>
<text x="383.5" y="87.2">CN4-14</text>
<text x="383.5" y="89.8">CN4-15</text>
<text x="24.9" y="92.1">[3]</text>
<text x="24.9" y="94.9">[3]</text>
<text x="30" y="92.1">ET_RXD1</text>
<text x="30" y="94.6">ET_RXD2</text>
<text x="56" y="91">R7</text>
<text x="56" y="93.6">R8</text>
<text x="65.8" y="90.6">22R</text>
<text x="65.8" y="93.2">22R</text>
<text x="65.8" y="95.7">22R</text>
<text x="75.6" y="90.6">22</text>
<text x="75.6" y="95.7">20</text>
<text x="75.6" y="93.2">21</text>
<text x="79.8" y="92.1">RXD1/PYADD2</text>
<text x="79.8" y="94.6">RXD2/PYADD1</text>
<text x="105.2" y="92.1">LED1/SPEED</text>
<text x="120.1" y="90.6">43</text>
<text x="136.9" y="95.9">C6</text>
<text x="158.4" y="90.3">100nF</text>
<text x="170.6" y="90.3">100nF</text>
<text x="223.3" y="92.6">0R</text>
<text x="276.1" y="94.6">[3] UP_PON</text>
<text x="24.8" y="101.5">[3]</text>
<text x="24.9" y="97.1">[3]</text>
<text x="30" y="96.9">ET_RXD3</text>
<text x="54.6" y="101.2">R11</text>
<text x="56" y="96.1">R9</text>
<text x="65.8" y="100.8">22R</text>
<text x="75.6" y="100.8">40</text>
<text x="79.8" y="97.2">RXD3/PYADD0</text>
<text x="108.5" y="97.2">VDD_1_2</text>
<text x="119.9" y="96.1">31</text>
<text x="119.9" y="100.8">4</text>
<text x="136.9" y="98.2">10uF</text>
<text x="136.9" y="101.2">C7</text>
<text x="328.9" y="101.2">10K</text>
<text x="328.9" y="98.8">R65</text>
<text x="336.5" y="98.7">LCD_D00</text>
<text x="336.5" y="101.2">LCD_D01</text>
<text x="383.5" y="99.9">CN4-16</text>
<text x="24.9" y="104.8">[3]</text>
<text x="31.4" y="102.2">ET_COL</text>
<text x="31.7" y="104.8">ET_CRS</text>
<text x="54.6" y="103.7">R12</text>
<text x="65.8" y="103.3">22R</text>
<text x="75.6" y="103.3">41</text>
<text x="79.8" y="104.8">CRS/CONFIG1</text>
<text x="79.8" y="102.3">COL/CONFIG0</text>
<text x="107" y="102.3">VDD_1_2A</text>
<text x="114" y="107.3">NC6</text>
<text x="120.1" y="105.9">45</text>
<text x="131.8" y="106.3">C8</text>
<text x="136.7" y="103.3">100nF</text>
<text x="336.5" y="103.7">LCD_D02</text>
<text x="336.5" y="106.3">LCD_D03</text>
<text x="383.5" y="102.5">CN4-17</text>
<text x="383.5" y="105">CN4-18</text>
<text x="383.5" y="107.6">CN4-19</text>
<text x="75.9" y="110.9">14</text>
<text x="79.8" y="112.7">XO</text>
<text x="114" y="109.9">NC5</text>
<text x="114" y="112.4">NC4</text>
<text x="119.9" y="108.4">44</text>
<text x="119.9" y="110.9">26</text>
<text x="119.9" y="113.5">8</text>
<text x="131.6" y="108.4">100nF</text>
<text x="336.5" y="108.8">LCD_D04</text>
<text x="383.5" y="110.1">CN4-20</text>
<text x="383.5" y="112.6">CN4-21</text>
<text x="56" y="118.7">X1</text>
<text x="114" y="115">NC3</text>
<text x="114" y="117.5">NC2</text>
<text x="119.9" y="116">6</text>
<text x="119.9" y="118.6">5</text>
<text x="308.8" y="119.7">N.M.</text>
<text x="309.1" y="115">R62</text>
<text x="324.1" y="114.9">[3]</text>
<text x="329.9" y="115">LCD0_PCLK</text>
<text x="383.5" y="115.2">CN4-22</text>
<text x="383.5" y="117.7">CN4-23</text>
<text x="53.6" y="125.7">25MHZ</text>
<text x="75.9" y="121.1">15</text>
<text x="79.8" y="122.6">XI</text>
<text x="112.8" y="125.1">REXT</text>
<text x="114" y="120">NC1</text>
<text x="119.9" y="123.6">16</text>
<text x="130.8" y="122.4">6K49</text>
<text x="132.5" y="120">R4</text>
<text x="309.4" y="125.2">R66</text>
<text x="322.6" y="122.8">[3]</text>
<text x="322.8" y="125.3">[3]</text>
<text x="327.7" y="122.6">LCD0_HSYNC</text>
<text x="327.8" y="125.1">LCD0_VSYNC</text>
<text x="383.5" y="122.8">CN4-25</text>
<text x="383.5" y="125.3">CN4-26</text>
<text x="383.5" y="120.3">CN4-24</text>
<text x="90.8" y="131.2" transform="rotate(-90 90.8 131.2)">1</text>
<text x="93.3" y="131.2" transform="rotate(-90 93.3 131.2)">2</text>
<text x="95.8" y="131.2" transform="rotate(-90 95.8 131.2)">3</text>
<text x="97" y="128.7">GND</text>
<text x="274.8" y="127.6">[3] LCD0_DE</text>
<text x="309.6" y="129.9">22R</text>
<text x="383.5" y="127.9">CN4-27</text>
<text x="383.5" y="130.4">CN4-28</text>
<text x="98.4" y="132.5" transform="rotate(-90 98.4 132.5)">13</text>
<text x="100.9" y="132.5" transform="rotate(-90 100.9 132.5)">17</text>
<text x="103.5" y="132.5" transform="rotate(-90 103.5 132.5)">24</text>
<text x="106" y="132.5" transform="rotate(-90 106 132.5)">30</text>
<text x="327.7" y="141.6">3.3V</text>
<text x="343.7" y="144.6">BL3</text>
<text x="383.5" y="148.2">CN4-29</text>
<text x="200.6" y="154.2">3.3V</text>
<text x="324.4" y="152.5" transform="rotate(-90 324.4 152.5)">4K7</text>
<text x="329.5" y="152.5" transform="rotate(-90 329.5 152.5)">4K7</text>
<text x="334.6" y="152.5" transform="rotate(-90 334.6 152.5)">4K7</text>
<text x="339.7" y="152.5" transform="rotate(-90 339.7 152.5)">4K7</text>
<text x="383.5" y="150.7">CN4-30</text>
<text x="213.6" y="157">C38</text>
<text x="213.6" y="159.2">100nF</text>
<text x="323.8" y="157.9" transform="rotate(-90 323.8 157.9)">R67</text>
<text x="328.9" y="157.9" transform="rotate(-90 328.9 157.9)">R68</text>
<text x="334" y="158.5" transform="rotate(-90 334 158.5)">R156</text>
<text x="339.1" y="158.5" transform="rotate(-90 339.1 158.5)">R161</text>
<text x="345.8" y="158.9">100nF</text>
<text x="346.4" y="156.2">C42</text>
<text x="182.2" y="168" transform="rotate(-90 182.2 168)">100R</text>
<text x="187.2" y="168" transform="rotate(-90 187.2 168)">100R</text>
<text x="192.3" y="168" transform="rotate(-90 192.3 168)">100R</text>
<text x="197.4" y="168" transform="rotate(-90 197.4 168)">100R</text>
<text x="200.2" y="168" transform="rotate(-90 200.2 168)">680R</text>
<text x="213.6" y="162.1">C39</text>
<text x="213.6" y="164.2">100nF</text>
<text x="297.4" y="165.2">[3]RES_TOUCH</text>
<text x="383.5" y="166">CN4-31</text>
<text x="216.5" y="171.8">CN3</text>
<text x="297.4" y="170.9">[3]</text>
<text x="297.4" y="168.3">[3]</text>
<text x="302.3" y="168.1">TOUCH_INT</text>
<text x="303.8" y="171.1">I2C_SDA0</text>
<text x="383.5" y="168.5">CN4-32</text>
<text x="383.5" y="171.1">CN4-33</text>
<text x="383.5" y="173.6">CN4-34</text>
<text x="182.3" y="178.6" transform="rotate(-90 182.3 178.6)">R52</text>
<text x="187.4" y="178.6" transform="rotate(-90 187.4 178.6)">R53</text>
<text x="192.5" y="178.6" transform="rotate(-90 192.5 178.6)">R54</text>
<text x="197.6" y="178.6" transform="rotate(-90 197.6 178.6)">R55</text>
<text x="200.4" y="178.6" transform="rotate(-90 200.4 178.6)">R60</text>
<text x="211.2" y="174.8">1</text>
<text x="211.2" y="177.4">2</text>
<text x="211.2" y="179.9">3</text>
<text x="215" y="177.2">3.3V</text>
<text x="297.4" y="175.4">[3]</text>
<text x="303.9" y="175.9">I2C_SCK0</text>
<text x="383.5" y="178.7">CN4-36</text>
<text x="383.5" y="176.1">CN4-35</text>
<text x="155.1" y="186">[3]</text>
<text x="160.8" y="185.8">TXOUTOM</text>
<text x="211.2" y="182.4">4</text>
<text x="211.2" y="185">5</text>
<text x="214.9" y="182.3">GND</text>
<text x="155.1" y="188.5">[3]</text>
<text x="161.6" y="188.6">TXOUT0P</text>
<text x="211.2" y="187.5">6</text>
<text x="211.2" y="190.1">7</text>
<text x="214" y="188.8">+</text>
<text x="214" y="186.3">-</text>
<text x="216.9" y="187.5">LINK0</text>
<text x="334" y="191.4">[6] VLED-</text>
<text x="383.5" y="191.4">CN4-37</text>
<text x="50.8" y="197.5">3.3V</text>
<text x="155.1" y="193.6">[3]</text>
<text x="155.1" y="196.4">[3]</text>
<text x="161.4" y="196.2">TXOUT1P</text>
<text x="162.3" y="193.4">TXOU1M</text>
<text x="209.9" y="197.7">10</text>
<text x="211.2" y="192.6">8</text>
<text x="211.2" y="195.1">9</text>
<text x="214" y="193.8">-</text>
<text x="214" y="196.2">+</text>
<text x="216.9" y="194.9">LINK1</text>
<text x="383.5" y="193.9">CN4-38</text>
<text x="383.5" y="196.5">CN4-39</text>
<text x="58.4" y="200">C36</text>
<text x="58.4" y="202.1">100nF</text>
<text x="155.1" y="201.2">[3]</text>
<text x="161.2" y="201">TXOUT2M</text>
<text x="161.4" y="203.8">TXOUT2P</text>
<text x="209.9" y="200.2">11</text>
<text x="209.9" y="202.8">12</text>
<text x="214" y="203.7">+</text>
<text x="214.1" y="201.2">-</text>
<text x="216.9" y="202.5">LINK2</text>
<text x="314.2" y="203.8">R69</text>
<text x="334" y="199">[6]VLED+</text>
<text x="383.5" y="199">CN4-40</text>
<text x="154.9" y="208.9">[3] TXCLKOUTM</text>
<text x="155.1" y="204">[3]</text>
<text x="209.9" y="205.3">13</text>
<text x="209.9" y="207.8">14</text>
<text x="213.8" y="208.9">-</text>
<text x="216.7" y="209.9">CLKIN</text>
<text x="312.9" y="206.2">0R-NM</text>
<text x="381.8" y="209.2">CN6-1</text>
<text x="29.5" y="212.5">100nF</text>
<text x="37.8" y="213">C37</text>
<text x="44.1" y="213">1</text>
<text x="44.1" y="215.5">3</text>
<text x="46" y="213.5">C1+</text>
<text x="50" y="210.4">16</text>
<text x="53.9" y="213.8" transform="rotate(-90 53.9 213.8)">VC</text>
<text x="55" y="213.5">V+</text>
<text x="55.4" y="210.2">U7</text>
<text x="58.9" y="212.7">2</text>
<text x="62.2" y="212.7">C44</text>
<text x="68.5" y="212.3">100nF</text>
<text x="103.8" y="215.3">5</text>
<text x="155.1" y="211.6">[3] TXCLKOUTP</text>
<text x="209.9" y="210.4">15</text>
<text x="209.9" y="212.9">16</text>
<text x="209.9" y="215.5">17</text>
<text x="213.8" y="211.3">+</text>
<text x="304" y="211.7">R70</text>
<text x="304" y="213.8">22K</text>
<text x="312.4" y="212.7">3.3V</text>
<text x="322.3" y="212.5">C46</text>
<text x="322.3" y="215.3">100nF</text>
<text x="337.8" y="211.4">[3]</text>
<text x="344.5" y="211.5">SSICK0</text>
<text x="381.8" y="211.7">CN6-2</text>
<text x="381.8" y="214.2">CN6-3</text>
<text x="393.7" y="210.7">CODEC</text>
<text x="393.7" y="213.2">AUDIO</text>
<text x="29.5" y="217.6">100nF</text>
<text x="37.8" y="218">C43</text>
<text x="44.1" y="218">4</text>
<text x="44.1" y="220.6">5</text>
<text x="46" y="216.1">C1-</text>
<text x="46" y="218.6">C2+</text>
<text x="46" y="221.1">C2-</text>
<text x="55.8" y="218.6">V-</text>
<text x="58.9" y="217.8">6</text>
<text x="62.2" y="217.8">C45</text>
<text x="68.5" y="217.4">100nF</text>
<text x="103.8" y="220.3">4</text>
<text x="103.8" y="217.8">9</text>
<text x="209.9" y="218">18</text>
<text x="209.9" y="220.5">19</text>
<text x="213.8" y="218.9">+</text>
<text x="213.8" y="216.4">-</text>
<text x="213.8" y="221.6">MODE</text>
<text x="216.9" y="217.7">LINK3</text>
<text x="304" y="220.2">NL17SZ74</text>
<text x="311.7" y="218">U8</text>
<text x="315.5" y="220.6">8</text>
<text x="337.8" y="216.5">[3]</text>
<text x="337.8" y="219.3">[3]</text>
<text x="337.8" y="221.9">[3]</text>
<text x="343.1" y="221.6">SSITXD0</text>
<text x="343.9" y="216.6">SSIWS0</text>
<text x="344.5" y="219.1">SSIRX0</text>
<text x="381.8" y="216.8">CN6-4</text>
<text x="381.8" y="219.3">CN6-5</text>
<text x="381.8" y="221.9">CN6-6</text>
<text x="12.4" y="226.7">[3,7] TXD3</text>
<text x="42.8" y="225.7">11</text>
<text x="46" y="226.2">T1I</text>
<text x="53.8" y="226.2">T1O</text>
<text x="58.9" y="225.4">14</text>
<text x="58.9" y="228">7</text>
<text x="103.8" y="225.4">3</text>
<text x="103.8" y="228">7</text>
<text x="103.8" y="222.9">8</text>
<text x="209.9" y="223.1">20</text>
<text x="213.7" y="224">SC</text>
<text x="305.8" y="223.1">7</text>
<text x="305.8" y="225.7">2</text>
<text x="308.1" y="223.9">PR</text>
<text x="308.1" y="226.5">D</text>
<text x="312.4" y="223.2">VCC</text>
<text x="320.1" y="226.5">Q</text>
<text x="322.8" y="225.7">5</text>
<text x="356.9" y="224.6">R51</text>
<text x="381.8" y="224.4">CN6-7</text>
<text x="381.8" y="226.9">CN6-8</text>
<text x="12.4" y="231.8">[3,7] RXD3</text>
<text x="42.8" y="228.2">10</text>
<text x="42.8" y="230.7">12</text>
<text x="43.9" y="233.3">9</text>
<text x="46" y="228.8">T2I</text>
<text x="46" y="231.3">R1O</text>
<text x="46" y="233.8">R2O</text>
<text x="53.8" y="228.8">T2O</text>
<text x="54.5" y="231.3">R1I</text>
<text x="54.5" y="233.8">R2I</text>
<text x="58.9" y="230.5">13</text>
<text x="58.9" y="233">8</text>
<text x="103.8" y="230.5">2</text>
<text x="103.8" y="233">6</text>
<text x="174.5" y="228.9" transform="rotate(-90 174.5 228.9)">22K</text>
<text x="177.1" y="228.9" transform="rotate(-90 177.1 228.9)">22K</text>
<text x="179.6" y="228.9" transform="rotate(-90 179.6 228.9)">22K</text>
<text x="182.2" y="228.9" transform="rotate(-90 182.2 228.9)">22K</text>
<text x="267.5" y="229.2">[2]</text>
<text x="272.8" y="229.3">MCLK</text>
<text x="305.8" y="228.2">1</text>
<text x="305.8" y="233.3">6</text>
<text x="308.1" y="229">CP</text>
<text x="320.1" y="231.6">Q</text>
<text x="322.8" y="230.7">3</text>
<text x="338.1" y="231.8">[3]</text>
<text x="344" y="231.8">RSPCK4</text>
<text x="356.9" y="228.8">22R</text>
<text x="381.7" y="232">CN6-10</text>
<text x="381.8" y="229.5">CN6-9</text>
<text x="47.9" y="237.9">15</text>
<text x="103.8" y="235.6">1</text>
<text x="175" y="239.6" transform="rotate(-90 175 239.6)">R56</text>
<text x="177.5" y="239.6" transform="rotate(-90 177.5 239.6)">R57</text>
<text x="180" y="239.6" transform="rotate(-90 180 239.6)">R58</text>
<text x="182.6" y="239.6" transform="rotate(-90 182.6 239.6)">R59</text>
<text x="199.1" y="236.5" transform="rotate(-90 199.1 236.5)">R61</text>
<text x="203.5" y="237.3" transform="rotate(-90 203.5 237.3)">620R</text>
<text x="308.1" y="234.1">CLR</text>
<text x="312.9" y="235.4">GND</text>
<text x="315.4" y="237.9">4</text>
<text x="338.1" y="237.1">[3]</text>
<text x="338.1" y="239.6">[3]</text>
<text x="345.3" y="239.4">MOSI4</text>
<text x="345.8" y="236.9">SSL40</text>
<text x="381.7" y="234.6">CN6-11</text>
<text x="381.7" y="237.1">CN6-12</text>
<text x="381.7" y="239.6">CN6-13</text>
<text x="99.3" y="243.7">connettere il case a GND</text>
<text x="292.9" y="240" transform="rotate(-90 292.9 240)">R105</text>
<text x="295.2" y="240.7" transform="rotate(-90 295.2 240.7)">1K-NM</text>
<text x="381.7" y="242.2">CN6-14</text>
<text x="381.7" y="244.7">CN6-15</text>
<text x="172.7" y="248.3">3.3V</text>
<text x="355.8" y="250.9">3.3V</text>
<text x="381.7" y="247.3">CN6-16</text>
</g>
<g font-size="2">
<text x="108.2" y="209.7">CN5</text>
<text x="100.8" y="212.2">XM2C-0942-132L-ND</text>
</g>
</svg>
